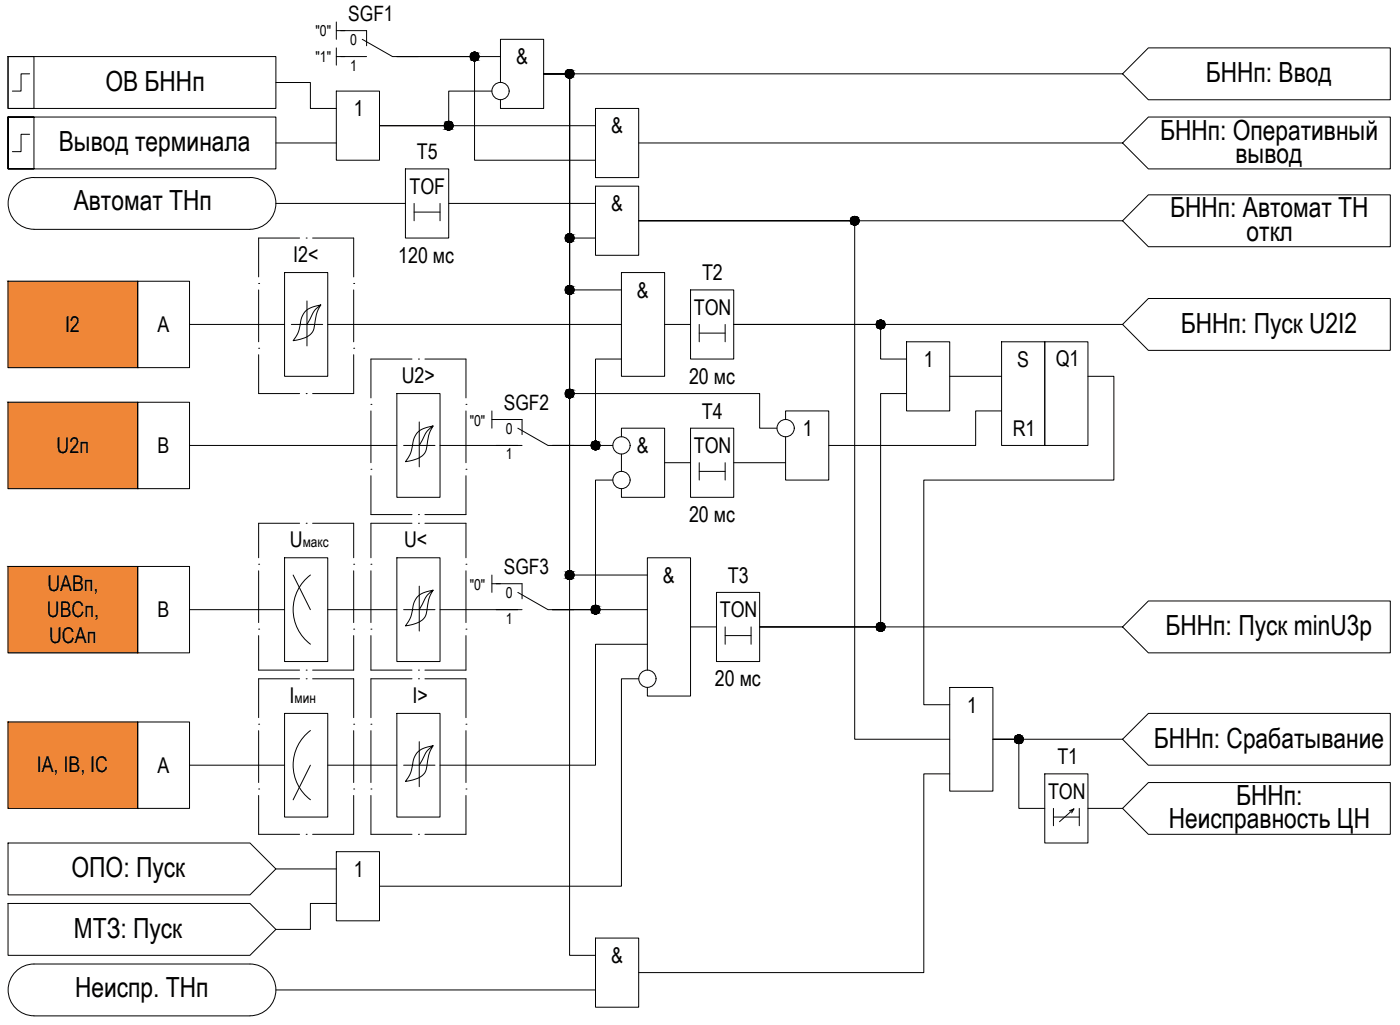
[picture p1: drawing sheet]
<svg xmlns="http://www.w3.org/2000/svg" width="587mm" height="430mm" viewBox="0 0 587 430" stroke-linecap="round" stroke-linejoin="round" font-family="sans-serif">
<!-- layer: 0 -->
<g fill="none" stroke="#000" stroke-width=".42">
<path d="M141.1 9.2v7.3M141.1 12.9h3.7M3.4 23.7h10.8v21.8h-10.8zM3.4 23.7h112.4v21.8h-112.4zM12.4 31h-3.6v7.2h-3.6M115.8 34.6h14.4v10.9h10.9M141.1 38.2h18.1v29h-18.1zM141.1 20.1v7.2M141.1 23.7h3.7M206.4 38.2h-18.1v14.5h-29.1h90.7M210 34.6v-18.1h18.1v29h-18.1v-3.7M210 23.7h-43.5h32.6v43.5h50.8"/>
<path d="M471 31l10.9 10.8h101.5v-21.7h-101.5l-10.9 10.9h-242.9h10.9v369.7h10.9M3.4 49.1v21.7h10.8v-21.7h-10.8h112.4v21.7h-112.4zM12.4 56.3h-3.6v7.3h-3.6M115.8 60h25.3M249.9 45.5h18.1v29h-18.1zM268 60h203M481.9 49.1h101.5v21.7h-101.5l-10.9-10.8zM6.6 77.6l2.9-2.1 3.5-1 91.9-.1a10.9 10.9 0 0 1 10.9 10.9 10.9 10.9 0 0 1-10.9 10.9h-90.6a10.9 10.9 0 0 1-10.1-6.7 10.9 10.9 0 0 1 2.4-11.9zM170.1 70.8h18.2v29h-18.2zM249.9 78.1h18.1v29h-18.1zM115.8 85.3h54.3M173.8 85.3v7.3"/>
<path d="M173.8 89h10.8M184.6 85.3v7.3M188.3 85.3h61.6M249.9 99.8h-10.9v-68.8h-10.9h10.9v210.2h32.6M471 92.6h-203h90.6v217.5h39.9M481.9 81.7h101.5v21.8h-101.5l-10.9-10.9zM3.4 118h54.4v36.2h-54.4zM57.8 118h21.7v36.2h-21.7zM119.4 114.3h18.1v43.5h-18.1zM260.8 114.3h18.1v43.5h-18.1zM79.5 136.1h39.9M128.8 136.1h6.6"/>
<path d="M128.8 126.2v18.9M134.6 127.9l-1.5 3-.8 3.3a8.9 8.9 0 0 1-1.6 5.7 11.8 11.8 0 0 1-7.7 3 15 15 0 0 0 3.3-9 7.3 7.3 0 0 1 6.6-5.6l1.7-.4-2.8 2.6-3 5.6h-6.6M137.5 136.1h123.3M260.8 121.6h-21.8v-90.6h-10.9h10.9v134.1h79.8v14.5h7.2M278.9 136.1h10.9M289.8 121.6h18.1v29h-18.1zM293.4 136.1v7.3M293.4 139.7h10.9M304.3 136.1v7.3M471 136.1h-163.1h61.6v14.5h10.9M481.9 125.2h101.5v21.8h-101.5l-10.9-10.9zM260.8 150.6h-10.9v36.2h-18.1h25.3"/>
<path d="M380.4 143.4h18.1v29h-18.1zM398.5 157.8h21.8M420.3 143.4h18.1v43.4h-18.1zM438.4 143.4h18.1v43.4h-18.1zM456.5 157.8h10.9v43.6h-79.8v94.2h10.9M3.4 168.7h54.4v36.3h-54.4zM57.8 168.7h21.7v36.3h-21.7zM166.5 165.1h18.1v43.5h-18.1zM175.9 177v18.8M181.7 178.7l-.5 .9a14.8 14.8 0 0 0-2.1 7.5 6.6 6.6 0 0 1-6 6l-3 .6a15 15 0 0 0 3.4-9 7.4 7.4 0 0 1 6.5-5.6l1.7-.4-2.8 2.6-3 5.5h-6.5M206.4 172.4v7.2M206.4 176h3.6"/>
<path d="M289.8 179.6h18.1v29h-18.1zM329.6 176v-3.6h18.2v29h-18.2v-18.2M380.4 165.1h-10.9v97.9h-50.7M420.3 172.4h-10.9v14.4h-61.6M79.5 186.8h87M175.9 186.8h6.6M184.6 186.8h32.7M260.8 183.2v-3.6h18.1v29h-18.1v-3.6M260.8 190.5v7.2M278.9 194.1h10.9M293.4 194.1v7.3M293.4 197.7h10.9"/>
<path d="M304.3 194.1v7.3M307.9 194.1h21.7M257.1 201.4h-7.2v54.3h-18.1h39.8M3.4 237.6h54.4v36.2h-54.4zM57.8 237.6h21.7v36.2h-21.7zM119.4 234h18.1v43.5h-18.1zM166.5 234h18.1v43.5h-18.1zM79.5 255.7h39.9M123 241.2l7.2 14.5M130.3 241.2a18.1 18.1 0 0 0 0 29M137.5 255.7h29M175.9 245.9v18.8"/>
<path d="M175.9 255.7h6.6M181.7 247.5l-1.1 2a22.6 22.6 0 0 0-1.8 8 8.1 8.1 0 0 1-7.2 4.8l-1.5 .2a15 15 0 0 0 3.4-8.9 7.4 7.4 0 0 1 6.5-5.7l1.7-.4-2.8 2.6-3 5.6h-6.5M184.6 255.7h32.7M206.4 241.2v7.3M206.4 244.8h3.6M300.6 248.5h18.2v29h-18.2zM271.6 270.2h-21.7v50.8h-65.3M289.8 263h10.8M304.3 263v7.2M304.3 266.6h10.9M315.2 263v7.2M318.8 263h152.2l10.9 10.8h101.5v-21.7h-101.5l-10.9 10.9"/>
<path d="M318.8 263h50.7M119.4 299.2h18.1v43.5h-18.1zM166.5 299.2h18.1v43.5h-18.1zM268 284.7h-7.2v87h-101.6M271.6 281.1v-47.1h18.2v58h-18.2v-3.6M398.5 288.4h18.1v43.4h-18.1zM3.4 302.8h54.4v36.3h-54.4zM57.8 302.8h21.7v36.3h-21.7zM130.3 306.4a18.1 18.1 0 0 0 0 29M175.9 311.1v18.9M181.7 312.8l-.5 1a20.3 20.3 0 0 0-2.4 9 6.7 6.7 0 0 1-5.7 4.4l-3 .6a15 15 0 0 0 3.4-9 7.4 7.4 0 0 1 6.5-5.6l1.7-.4-2.8 2.6-3 5.6h-6.5M471 310.1l10.9-10.9h101.5v21.8h-101.5z"/>
<path d="M471 310.1h-54.4h10.9v29h10.9M79.5 321h39.9M130.2 321l-7.2 14.5M137.5 321h29M175.9 321h6.6M398.5 324.6h-10.9v83.3h-119.6M438.4 324.6h18.1v29h-18.1zM442 339.1v7.3M450.6 339.3l-1 1.7M452.9 339.1v7.3M456.5 339.1h14.5M471 339.1l10.9-10.9h101.5v21.8h-101.5z"/>
<path d="M3.4 353.6h101.5l10.9 10.9-10.9 10.9h-101.5zM141.1 357.2h18.1v29h-18.1zM442 342.7h10.9M448.7 340.1l1.9-.8-6 5.4M3.4 378.9h101.5l10.9 10.9-10.9 10.9h-101.5zM115.8 364.5h25.3M141.1 378.9h-10.9v10.9h-14.4M249.9 393.5h18.1v29h-18.1zM6.6 407.5l1.8-1.5 2.2-1 3.6-.7h90.7a10.9 10.9 0 0 1 10.9 10.9 10.9 10.9 0 0 1-10.9 10.9h-90.6a10.9 10.9 0 0 1-10.1-6.7 10.9 10.9 0 0 1 2.4-11.9zM115.8 415.2h134.1"/>
<circle cx="199.1" cy="23.7" r="1.8"/>
<circle cx="210" cy="38.2" r="3.6"/>
<circle cx="239" cy="30.9" r="1.8"/>
<circle cx="188.3" cy="52.7" r="1.8"/>
<circle cx="239" cy="99.8" r="1.8"/>
<circle cx="358.7" cy="92.6" r="1.8"/>
<circle cx="239" cy="121.6" r="1.8"/>
<circle cx="369.5" cy="136.1" r="1.8"/>
<circle cx="239" cy="165.1" r="1.8"/>
<circle cx="329.7" cy="179.6" r="3.6"/>
<circle cx="249.9" cy="186.8" r="1.8"/>
<circle cx="260.8" cy="186.8" r="3.6"/>
<circle cx="260.8" cy="201.3" r="3.6"/>
<circle cx="239" cy="241.2" r="1.8"/>
<circle cx="249.9" cy="255.7" r="1.8"/>
<circle cx="369.5" cy="262.9" r="1.8"/>
<circle cx="271.7" cy="284.7" r="3.6"/>
<circle cx="427.5" cy="310.1" r="1.8"/>
</g>
<g fill="none" stroke="#000" stroke-width=".42">
<path d="M142.9 12.9h10.9v6.3M152 16.5l12.7 7.2h10.9M142.9 23.7h10.9M125.7 99.8h-17.2v16.3M128.5 99.8h.1M131.2 99.8h17.2v16.3M108.5 118.9h.1M148.4 118.9h.1M108.5 121.6v21.8M148.4 121.6v21.8M108.5 146.1h.1M108.5 148.8v16.3h17.2"/>
<path d="M148.4 146.1h.1M148.4 148.8v16.3h-17.2M172.9 150.6h-17.3v16.3M175.6 150.6h.1M178.3 150.6h17.2v16.3M128.5 165.1h.1M155.6 169.6h.1M155.6 172.4v21.7M195.5 169.6h.1M195.5 172.4v21.7M208.2 176h10.9v6.3M217.3 179.6l12.6 7.2h10.9"/>
<path d="M155.6 196.8h.1M155.6 199.5v16.3h17.3M195.5 196.8h.1M195.5 199.5v16.3h-17.2M208.2 186.8h10.9M125.7 219.5h-17.2v14.5M128.5 219.5h.1M131.2 219.5h17.2v14.5M172.9 219.5h-17.3v14.5M175.6 215.8h.1M175.6 219.5h.1M178.3 219.5h17.2v14.5"/>
<path d="M108.5 236.7h.1M108.5 239.4v21.7M148.4 236.7h.1M148.4 239.4v21.7M155.6 236.7h.1M155.6 239.4v21.7M195.5 236.7h.1M195.5 239.4v21.7M208.2 244.8h10.9v6.4M208.2 255.7h10.9M217.3 248.5l12.6 7.2h10.9M108.5 263.9h.1"/>
<path d="M108.5 266.6v14.5h17.2M148.4 263.9h.1M148.4 266.6v14.5h-17.2M155.6 263.9h.1M155.6 266.6v14.5h17.3M195.5 263.9h.1M195.5 266.6v14.5h-17.2M125.7 284.7h-17.2v16.3M128.5 281.1h.1M128.5 284.7h.1M131.2 284.7h17.2v16.3M172.9 284.7h-17.3v16.3"/>
<path d="M175.6 281.1h.1M175.6 284.7h.1M178.3 284.7h17.2v16.3M108.5 303.8h.1M108.5 306.5v21.7M148.4 303.8h.1M148.4 306.5v21.7M155.6 303.8h.1M155.6 306.5v21.7M195.5 303.8h.1M195.5 306.5v21.7M108.5 330.9h.1"/>
<path d="M108.5 333.7v16.3h17.2M148.4 330.9h.1M148.4 333.7v16.3h-17.2M155.6 330.9h.1M155.6 333.7v16.3h17.3M195.5 330.9h.1M195.5 333.7v16.3h-17.2M128.5 350h.1M175.6 350h.1"/>
</g>
<!-- layer: 0 -->
<g fill="#000" stroke="#000" stroke-width=".42">
<path d="M198.7 25.5h.8zM198.9 21.9h.4zM238.6 32.7h.8zM238.7 29.2h.5zM187.9 54.5h.8zM188 50.9h.5zM238.7 98.1h.5zM358.2 94.3h.9zM358.4 90.8h.4zM238.6 101.6h.8zM238.7 119.8h.5zM238.6 123.3h.8z"/>
<path d="M369.1 137.9h.8zM369.3 134.3h.4zM238.6 166.9h.8zM238.7 163.3h.5zM249.5 188.6h.8zM249.6 185.1h.5zM238.7 239.4h.5zM238.6 243h.8zM249.5 257.5h.8zM249.6 253.9h.5zM369.1 264.7h.8zM369.3 261.2h.4z"/>
<path d="M427.1 311.9h.8zM427.3 308.3h.4z"/>
<path d="M198.7 25.5h.6zM198.9 25.5h.4z"/>
<path d="M198.9 21.9l.6 .1zM198.7 22h.8z"/>
<path d="M198.7 22h1zM198.5 22h1.2z"/>
<path d="M198.5 22l1.4 .1zM198.4 22.1h1.5z"/>
<path d="M198.5 25.4h1.2zM198.5 25.4l1 .1z"/>
<path d="M198.4 22.1l1.6 .1zM198.2 22.2h1.8z"/>
<path d="M198.4 25.4h1.5zM198.4 25.4h1.3z"/>
<path d="M198.2 22.2h2zM198.1 22.2h2.1z"/>
<path d="M198.2 25.3h1.8zM198.2 25.3l1.7 .1z"/>
<path d="M198.1 22.2l2.2 .1zM197.9 22.3h2.4z"/>
<path d="M198.1 25.2h2.1zM198.1 25.2l1.9 .1z"/>
<path d="M197.9 22.3l2.5 .2zM197.9 22.3l2.5 .2z"/>
<path d="M197.9 25.1h2.4zM197.9 25.1l2.3 .1z"/>
<path d="M197.8 22.5l2.8 .1zM197.8 22.5l2.8 .1z"/>
<path d="M197.8 25h2.6zM197.8 25l2.5 .1z"/>
<path d="M197.7 22.6l2.9 .2zM197.7 22.6l2.9 .2z"/>
<path d="M197.7 24.8h2.9zM197.7 24.8l2.7 .2z"/>
<path d="M197.6 22.8l3.1 .1zM197.6 22.8l3.1 .1z"/>
<path d="M197.6 24.7h3zM197.6 24.7l3 .1z"/>
<path d="M197.5 22.9l3.3 .2zM197.5 22.9l3.3 .2z"/>
<path d="M197.5 24.5h3.2zM197.5 24.5l3.1 .2z"/>
<path d="M197.5 23.1l3.4 .1zM197.5 23.1l3.4 .1z"/>
<path d="M197.5 24.4h3.3zM197.5 24.4l3.2 .1z"/>
<path d="M197.4 23.2l3.5 .2zM197.4 23.2l3.5 .2z"/>
<path d="M197.4 24.2h3.5zM197.4 24.2l3.4 .2z"/>
<path d="M197.4 23.4l3.5 .2zM197.4 23.4l3.5 .2z"/>
<path d="M197.4 24.1h3.5zM197.4 24.1l3.5 .1z"/>
<path d="M197.3 23.6l3.6 .1zM197.3 23.6l3.6 .1z"/>
<path d="M197.3 23.7l3.6 .2zM197.3 23.7l3.6 .2z"/>
<path d="M197.3 23.9h3.6zM197.3 23.9l3.6 .2z"/>
<path d="M238.6 32.7h.6zM238.7 32.7h.5z"/>
<path d="M238.7 29.2h.7zM238.6 29.2h.8z"/>
<path d="M238.6 29.2l1 .1zM238.4 29.3h1.2z"/>
<path d="M238.4 29.3h1.4zM238.3 29.3h1.5z"/>
<path d="M238.4 32.7h1.2zM238.4 32.7h1z"/>
<path d="M238.3 29.3l1.6 .1zM238.1 29.4h1.8z"/>
<path d="M238.3 32.6h1.5zM238.3 32.6l1.3 .1z"/>
<path d="M238.1 29.4l2 .1zM238 29.5h2.1z"/>
<path d="M238.1 32.5h1.8zM238.1 32.5l1.7 .1z"/>
<path d="M238 29.5l2.2 .1zM237.8 29.6h2.4z"/>
<path d="M238 32.5h2.1zM238 32.5h1.9z"/>
<path d="M237.8 29.6l2.5 .1zM237.8 29.6l2.5 .1z"/>
<path d="M237.8 32.3h2.4zM237.8 32.3l2.3 .2z"/>
<path d="M237.7 29.7l2.7 .2zM237.6 29.9h2.8z"/>
<path d="M237.7 32.2h2.6zM237.7 32.2l2.5 .1z"/>
<path d="M237.6 29.9l2.9 .1zM237.6 29.9l2.9 .1z"/>
<path d="M237.6 32.1h2.8zM237.6 32.1l2.7 .1z"/>
<path d="M237.5 30l3.1 .1zM237.5 30l3.1 .1z"/>
<path d="M237.5 31.9h3zM237.5 31.9l2.9 .2z"/>
<path d="M237.4 30.1l3.3 .2zM237.4 30.1l3.3 .2z"/>
<path d="M237.4 31.8h3.2zM237.4 31.8l3.1 .1z"/>
<path d="M237.3 30.3l3.4 .2zM237.3 30.3l3.4 .2z"/>
<path d="M237.3 31.6h3.4zM237.3 31.6l3.3 .2z"/>
<path d="M237.3 30.5l3.5 .1zM237.3 30.5l3.5 .1z"/>
<path d="M237.3 31.5h3.4zM237.3 31.5l3.4 .1z"/>
<path d="M237.2 30.6l3.6 .2zM237.2 30.6l3.6 .2z"/>
<path d="M237.2 31.3h3.6zM237.2 31.3l3.5 .2z"/>
<path d="M237.2 30.8l3.6 .2zM237.2 30.8l3.6 .2z"/>
<path d="M237.2 31l3.6 .1zM237.2 31l3.6 .1z"/>
<path d="M237.2 31.1h3.6zM237.2 31.1l3.6 .2z"/>
<path d="M187.9 54.5h.6zM188 54.5h.5z"/>
<path d="M188 50.9l.7 .1zM187.9 51h.8z"/>
<path d="M187.9 51h.9zM187.7 51h1.1z"/>
<path d="M187.7 51l1.3 .1zM187.5 51.1h1.5z"/>
<path d="M187.7 54.4h1.1zM187.7 54.4l1 .1z"/>
<path d="M187.5 51.1l1.7 .1zM187.4 51.2h1.8z"/>
<path d="M187.5 54.4h1.5zM187.5 54.4h1.3z"/>
<path d="M187.4 51.2h1.9zM187.2 51.2h2.1z"/>
<path d="M187.4 54.3h1.8zM187.4 54.3l1.6 .1z"/>
<path d="M187.2 51.2l2.2 .1zM187.1 51.3h2.3z"/>
<path d="M187.2 54.2h2.1zM187.2 54.2l2 .1z"/>
<path d="M187.1 51.3l2.5 .2zM187.1 51.3l2.5 .2z"/>
<path d="M187.1 54.1h2.3zM187.1 54.1l2.2 .1z"/>
<path d="M187 51.5l2.7 .1zM187 51.5l2.7 .1z"/>
<path d="M187 54h2.6zM187 54l2.4 .1z"/>
<path d="M186.8 51.6l3 .2zM186.8 51.6l3 .2z"/>
<path d="M186.8 53.8h2.9zM186.8 53.8l2.8 .2z"/>
<path d="M186.8 51.8l3 .1zM186.8 51.8l3 .1z"/>
<path d="M186.8 53.7h3zM186.8 53.7l2.9 .1z"/>
<path d="M186.6 51.9l3.3 .2zM186.6 51.9l3.3 .2z"/>
<path d="M186.6 53.5h3.2zM186.6 53.5l3.2 .2z"/>
<path d="M186.6 52.1l3.4 .1zM186.6 52.1l3.4 .1z"/>
<path d="M186.6 53.4h3.3zM186.6 53.4l3.2 .1z"/>
<path d="M186.5 52.2l3.6 .2zM186.5 52.2l3.6 .2z"/>
<path d="M186.5 53.2h3.5zM186.5 53.2l3.4 .2z"/>
<path d="M186.5 52.4l3.6 .2zM186.5 52.4l3.6 .2z"/>
<path d="M186.5 52.6l3.6 .1zM186.5 52.6l3.6 .1z"/>
<path d="M186.5 52.7l3.6 .2zM186.5 52.7l3.6 .2z"/>
<path d="M186.5 52.9l3.6 .2zM186.5 52.9l3.6 .2z"/>
<path d="M186.5 53.1h3.6zM186.5 53.1l3.5 .1z"/>
<path d="M238.7 98.1h.7zM238.6 98.1h.8z"/>
<path d="M238.6 98.1l1 .1zM238.4 98.2h1.2z"/>
<path d="M238.4 98.2h1.4zM238.3 98.2h1.5z"/>
<path d="M238.3 98.2l1.6 .1zM238.1 98.3h1.8z"/>
<path d="M238.1 98.3l2 .1zM238 98.4h2.1z"/>
<path d="M238 98.4l2.2 .1zM237.8 98.5h2.4z"/>
<path d="M237.8 98.5l2.5 .1zM237.8 98.5l2.5 .1z"/>
<path d="M237.7 98.6l2.7 .1zM237.7 98.6l2.7 .1h-2.8z"/>
<path d="M237.6 98.7l2.9 .2zM237.6 98.7l2.9 .2z"/>
<path d="M237.5 98.9l3.1 .1zM237.5 98.9l3.1 .1z"/>
<path d="M237.4 99l3.3 .2zM237.4 99l3.3 .2z"/>
<path d="M237.3 99.2l3.4 .1zM237.3 99.2l3.4 .1z"/>
<path d="M237.3 99.3l3.5 .2zM237.3 99.3l3.5 .2z"/>
<path d="M237.2 99.5l3.6 .2zM237.2 99.5l3.6 .2z"/>
<path d="M237.2 99.7l3.6 .1zM237.2 99.7l3.6 .1z"/>
<path d="M237.2 99.8l3.6 .2zM237.2 99.8l3.6 .2z"/>
<path d="M358.2 94.3l.6 .1zM358.4 94.4h.4z"/>
<path d="M358.4 90.8h.7zM358.2 90.8h.9z"/>
<path d="M358.2 90.8l1 .1zM358 90.9h1.2z"/>
<path d="M358 90.9l1.4 .1zM357.9 91h1.5z"/>
<path d="M358 94.3h1.2zM358 94.3h1.1z"/>
<path d="M357.9 91h1.6zM357.7 91h1.8z"/>
<path d="M357.9 94.3h1.5zM357.9 94.3h1.3z"/>
<path d="M357.7 91l2 .1zM357.6 91.1h2.1z"/>
<path d="M357.7 94.2h1.8zM357.7 94.2l1.7 .1z"/>
<path d="M357.6 91.1l2.2 .1zM357.4 91.2h2.4z"/>
<path d="M357.6 94.1h2.1zM357.6 94.1l1.9 .1z"/>
<path d="M357.4 91.2l2.5 .1zM357.3 91.3h2.6z"/>
<path d="M357.4 94h2.4zM357.4 94l2.3 .1z"/>
<path d="M357.3 91.3l2.7 .2zM357.3 91.3l2.7 .2z"/>
<path d="M357.3 93.8h2.6zM357.3 93.8l2.5 .2z"/>
<path d="M357.2 91.5l3 .1zM357.2 91.5l3 .1z"/>
<path d="M357.2 93.7h2.8zM357.2 93.7l2.7 .1z"/>
<path d="M357.1 91.6l3.1 .2zM357.1 91.6l3.1 .2z"/>
<path d="M357.1 93.6h3.1zM357.1 93.6l2.9 .1z"/>
<path d="M357 91.8l3.3 .1zM357 91.8l3.3 .1z"/>
<path d="M357 93.4h3.2zM357 93.4l3.2 .2z"/>
<path d="M357 91.9l3.4 .2zM357 91.9l3.4 .2z"/>
<path d="M357 93.3h3.3zM357 93.3l3.2 .1z"/>
<path d="M356.9 92.1l3.5 .2zM356.9 92.1l3.5 .2z"/>
<path d="M356.9 93.1h3.5zM356.9 93.1l3.4 .2z"/>
<path d="M356.9 92.3l3.6 .1zM356.9 92.3l3.6 .1z"/>
<path d="M356.9 92.9h3.5zM356.9 92.9l3.5 .2z"/>
<path d="M356.8 92.4l3.7 .2zM356.8 92.4l3.7 .2z"/>
<path d="M356.8 92.6l3.7 .2zM356.8 92.6l3.7 .2z"/>
<path d="M356.8 92.8h3.7zM356.8 92.8l3.6 .1z"/>
<path d="M238.6 101.6h.6zM238.7 101.6h.5z"/>
<path d="M238.7 119.8h.7zM238.6 119.8h.8z"/>
<path d="M238.6 119.8l1 .1zM238.4 119.9h1.2z"/>
<path d="M238.4 101.5h1.2zM238.4 101.5l1 .1z"/>
<path d="M238.4 119.9l1.4 .1zM238.3 120h1.5z"/>
<path d="M238.3 101.5h1.5zM238.3 101.5h1.3z"/>
<path d="M238.3 120h1.6zM238.1 120h1.8z"/>
<path d="M238.1 101.4h1.8zM238.1 101.4l1.7 .1z"/>
<path d="M238 101.3h2.1zM238 101.3l1.9 .1z"/>
<path d="M237.8 101.2h2.4zM237.8 101.2l2.3 .1z"/>
<path d="M237.7 101.1h2.6zM237.7 101.1l2.5 .1z"/>
<path d="M237.6 100.9h2.8zM237.6 100.9l2.7 .2z"/>
<path d="M237.5 100.8h3zM237.5 100.8l2.9 .1z"/>
<path d="M237.4 100.7h3.2zM237.4 100.7l3.1 .1z"/>
<path d="M237.3 100.5h3.4zM237.3 100.5l3.3 .2z"/>
<path d="M237.3 100.4h3.4zM237.3 100.4l3.4 .1z"/>
<path d="M237.2 100.2h3.6zM237.2 100.2l3.5 .2z"/>
<path d="M237.2 100h3.6zM237.2 100l3.6 .2z"/>
<path d="M238.6 123.3l.6 .1zM238.7 123.4h.5z"/>
<path d="M238.4 123.3h1.2zM238.4 123.3h1z"/>
<path d="M238.3 123.3h1.5zM238.3 123.3h1.3z"/>
<path d="M238.1 120l2 .1zM238 120.1h2.1z"/>
<path d="M238.1 123.2h1.8zM238.1 123.2l1.7 .1z"/>
<path d="M238 120.1l2.2 .1zM237.8 120.2h2.4z"/>
<path d="M238 123.1h2.1zM238 123.1l1.9 .1z"/>
<path d="M237.8 120.2l2.5 .1zM237.8 120.2l2.5 .1z"/>
<path d="M237.8 123h2.4zM237.8 123l2.3 .1z"/>
<path d="M237.7 120.3l2.7 .2zM237.6 120.5h2.8z"/>
<path d="M237.7 122.8h2.6zM237.7 122.8l2.5 .2z"/>
<path d="M237.6 120.5l2.9 .1zM237.6 120.5l2.9 .1z"/>
<path d="M237.6 122.7h2.8zM237.6 122.7l2.7 .1z"/>
<path d="M237.5 120.6l3.1 .2zM237.5 120.6l3.1 .2z"/>
<path d="M237.5 122.6h3zM237.5 122.6l2.9 .1z"/>
<path d="M237.4 120.8l3.3 .1zM237.4 120.8l3.3 .1z"/>
<path d="M237.4 122.4h3.2zM237.4 122.4l3.1 .2z"/>
<path d="M237.3 120.9l3.4 .2zM237.3 120.9l3.4 .2z"/>
<path d="M237.3 122.3h3.4zM237.3 122.3l3.3 .1z"/>
<path d="M237.3 121.1l3.5 .2zM237.3 121.1l3.5 .2z"/>
<path d="M237.3 122.1h3.4zM237.3 122.1l3.4 .2z"/>
<path d="M237.2 121.3l3.6 .1zM237.2 121.3l3.6 .1z"/>
<path d="M237.2 121.9h3.6zM237.2 121.9l3.5 .2z"/>
<path d="M237.2 121.4l3.6 .2zM237.2 121.4l3.6 .2z"/>
<path d="M237.2 121.6l3.6 .2zM237.2 121.6l3.6 .2z"/>
<path d="M237.2 121.8h3.6zM237.2 121.8l3.6 .1z"/>
<path d="M369.1 137.9h.6zM369.3 137.9h.4z"/>
<path d="M369.3 134.3h.6zM369.1 134.3h.8z"/>
<path d="M369.1 134.3l1 .1zM368.9 134.4h1.2z"/>
<path d="M368.9 134.4h1.4zM368.8 134.4h1.5z"/>
<path d="M368.9 137.8h1.2zM368.9 137.8l1 .1z"/>
<path d="M368.8 134.4l1.6 .1zM368.6 134.5h1.8z"/>
<path d="M368.8 137.7h1.5zM368.8 137.7l1.3 .1z"/>
<path d="M368.6 134.5l2 .1zM368.5 134.6h2.1z"/>
<path d="M368.6 137.6h1.8zM368.6 137.6l1.7 .1z"/>
<path d="M368.5 134.6l2.2 .1zM368.5 134.6l2.2 .1z"/>
<path d="M368.5 137.6h2.1zM368.5 137.6h1.9z"/>
<path d="M368.3 134.7l2.5 .2zM368.3 134.7l2.5 .2z"/>
<path d="M368.3 137.5h2.4zM368.3 137.5l2.3 .1z"/>
<path d="M368.2 134.9l2.7 .1zM368.2 134.9l2.7 .1z"/>
<path d="M368.2 137.4h2.6zM368.2 137.4l2.5 .1z"/>
<path d="M368.1 135l2.9 .1zM368.1 135l2.9 .1z"/>
<path d="M368.1 137.2h2.8zM368.1 137.2l2.7 .2z"/>
<path d="M368 135.1l3.1 .2zM368 135.1l3.1 .2z"/>
<path d="M368 137.1h3zM368 137.1l2.9 .1z"/>
<path d="M367.9 135.3l3.3 .1zM367.9 135.3l3.3 .1z"/>
<path d="M367.9 136.9h3.2zM367.9 136.9l3.1 .2z"/>
<path d="M367.8 135.4l3.4 .2zM367.8 135.4l3.4 .2z"/>
<path d="M367.8 136.8h3.4zM367.8 136.8l3.3 .1z"/>
<path d="M367.8 135.6l3.5 .1zM367.8 135.6l3.5 .1z"/>
<path d="M367.8 136.6h3.4zM367.8 136.6l3.4 .2z"/>
<path d="M367.7 135.7l3.6 .2zM367.7 135.7l3.6 .2z"/>
<path d="M367.7 135.9l3.6 .2zM367.7 135.9l3.6 .2z"/>
<path d="M367.7 136.3l3.6 .1zM367.7 136.3l3.6 .1z"/>
<path d="M367.7 136.4h3.6zM367.7 136.4l3.5 .2z"/>
<path d="M367.7 136.1h3.6zM367.7 136.1l3.6 .2z"/>
<path d="M238.6 166.9h.6zM238.7 166.9h.5z"/>
<path d="M238.7 163.3h.7zM238.6 163.3h.8z"/>
<path d="M238.6 163.3l1 .1zM238.4 163.4h1.2z"/>
<path d="M238.4 163.4h1.4zM238.3 163.4h1.5z"/>
<path d="M238.4 166.8h1.2zM238.4 166.8l1 .1z"/>
<path d="M238.3 163.4l1.6 .1zM238.1 163.5h1.8z"/>
<path d="M238.3 166.7h1.5zM238.3 166.7l1.3 .1z"/>
<path d="M238.1 163.5l2 .1zM238 163.6h2.1z"/>
<path d="M238.1 166.6h1.8zM238.1 166.6l1.7 .1z"/>
<path d="M238 163.6l2.2 .1zM237.8 163.7h2.4z"/>
<path d="M238 166.6h2.1zM238 166.6h1.9z"/>
<path d="M237.8 163.7l2.5 .2zM237.8 163.7l2.5 .2z"/>
<path d="M237.8 166.5h2.4zM237.8 166.5l2.3 .1z"/>
<path d="M237.7 163.9l2.7 .1zM237.7 163.9l2.7 .1z"/>
<path d="M237.7 166.4h2.6zM237.7 166.4l2.5 .1z"/>
<path d="M237.6 164l2.9 .1zM237.6 164l2.9 .1z"/>
<path d="M237.6 166.2h2.8zM237.6 166.2l2.7 .2z"/>
<path d="M237.5 164.1l3.1 .2zM237.5 164.1l3.1 .2h-3.2z"/>
<path d="M237.5 166.1h3zM237.5 166.1l2.9 .1z"/>
<path d="M237.4 164.3l3.3 .1zM237.4 164.3l3.3 .1z"/>
<path d="M237.4 165.9h3.2zM237.4 165.9l3.1 .2z"/>
<path d="M237.3 164.4l3.4 .2zM237.3 164.4l3.4 .2z"/>
<path d="M237.3 165.8h3.4zM237.3 165.8l3.3 .1z"/>
<path d="M237.3 164.6l3.5 .1zM237.3 164.6l3.5 .1z"/>
<path d="M237.3 165.6h3.4zM237.3 165.6l3.4 .2z"/>
<path d="M237.2 164.7l3.6 .2zM237.2 164.7l3.6 .2z"/>
<path d="M237.2 165.4h3.6zM237.2 165.4l3.5 .2z"/>
<path d="M237.2 164.9l3.6 .2zM237.2 164.9l3.6 .2z"/>
<path d="M237.2 165.1l3.6 .2zM237.2 165.1l3.6 .2z"/>
<path d="M237.2 165.3h3.6zM237.2 165.3l3.6 .1z"/>
<path d="M249.5 188.6h.6zM249.6 188.6h.5z"/>
<path d="M249.6 185.1h.7zM249.5 185.1h.8z"/>
<path d="M249.5 185.1h1zM249.3 185.1h1.2z"/>
<path d="M249.3 185.1l1.3 .1zM249.2 185.2h1.4z"/>
<path d="M249.3 188.6h1.2zM249.3 188.6h1z"/>
<path d="M249.2 185.2l1.6 .1zM249 185.3h1.8z"/>
<path d="M249.2 188.5h1.4zM249.2 188.5l1.3 .1z"/>
<path d="M249 185.3l1.9 .1zM248.9 185.4h2z"/>
<path d="M249 188.4h1.8zM249 188.4l1.6 .1z"/>
<path d="M248.9 185.4l2.2 .1zM248.7 185.5h2.4z"/>
<path d="M248.9 188.3h2zM248.9 188.3l1.9 .1z"/>
<path d="M248.7 185.5l2.5 .1zM248.7 185.5l2.5 .1z"/>
<path d="M248.7 188.2h2.4zM248.7 188.2l2.2 .1z"/>
<path d="M248.6 185.6l2.7 .1zM248.6 185.6l2.7 .1z"/>
<path d="M248.6 188.1h2.6zM248.6 188.1l2.5 .1z"/>
<path d="M248.5 185.7l2.9 .2zM248.5 185.7l2.9 .2z"/>
<path d="M248.5 188h2.8zM248.5 188l2.7 .1z"/>
<path d="M248.4 185.9l3.1 .1zM248.4 185.9l3.1 .1z"/>
<path d="M248.4 187.8h3zM248.4 187.8l2.9 .2z"/>
<path d="M248.3 186l3.3 .2zM248.3 186l3.3 .2z"/>
<path d="M248.3 187.7h3.2zM248.3 187.7l3.1 .1z"/>
<path d="M248.2 186.2l3.4 .1zM248.2 186.2l3.4 .1z"/>
<path d="M248.2 187.5h3.4zM248.2 187.5l3.3 .2z"/>
<path d="M248.1 186.3l3.6 .2zM248.1 186.3l3.6 .2z"/>
<path d="M248.1 187.3h3.5zM248.1 187.3l3.5 .2z"/>
<path d="M248.1 186.5l3.6 .2zM248.1 186.5l3.6 .2z"/>
<path d="M248.1 187.2h3.6zM248.1 187.2l3.5 .1z"/>
<path d="M248.1 186.7l3.6 .1zM248.1 186.7l3.6 .1z"/>
<path d="M248.1 186.8l3.6 .2zM248.1 186.8l3.6 .2z"/>
<path d="M248.1 187h3.6zM248.1 187l3.6 .2z"/>
<path d="M238.7 239.4l.7 .1zM238.6 239.5h.8z"/>
<path d="M238.6 239.5h1zM238.4 239.5h1.2z"/>
<path d="M238.4 239.5l1.4 .1zM238.3 239.6h1.5z"/>
<path d="M238.3 239.6h1.6zM238.1 239.6h1.8z"/>
<path d="M238.1 239.6l2 .2zM238 239.8h2.1z"/>
<path d="M238 239.8h2.2zM237.8 239.8h2.4z"/>
<path d="M237.8 239.8l2.5 .2zM237.8 239.8l2.5 .2z"/>
<path d="M237.7 240l2.7 .1zM237.6 240.1h2.8z"/>
<path d="M238.6 243h.6zM238.7 243h.5z"/>
<path d="M238.4 242.9h1.2zM238.4 242.9l1 .1z"/>
<path d="M238.3 242.8h1.5zM238.3 242.8l1.3 .1z"/>
<path d="M238.1 242.8h1.8zM238.1 242.8h1.7z"/>
<path d="M238 242.7h2.1zM238 242.7l1.9 .1z"/>
<path d="M237.8 242.6h2.4zM237.8 242.6l2.3 .1z"/>
<path d="M237.7 242.5h2.6zM237.7 242.5l2.5 .1z"/>
<path d="M237.6 240.1l2.9 .1zM237.6 240.1l2.9 .1z"/>
<path d="M237.6 242.3h2.8zM237.6 242.3l2.7 .2z"/>
<path d="M237.5 240.2l3.1 .2zM237.5 240.2l3.1 .2h-3.2z"/>
<path d="M237.5 242.2h3zM237.5 242.2l2.9 .1z"/>
<path d="M237.4 240.4l3.3 .2zM237.4 240.4l3.3 .2z"/>
<path d="M237.4 242h3.2zM237.4 242l3.1 .2z"/>
<path d="M237.3 240.6l3.4 .1zM237.3 240.6l3.4 .1z"/>
<path d="M237.3 241.9h3.4zM237.3 241.9l3.3 .1z"/>
<path d="M237.3 240.7l3.5 .2zM237.3 240.7l3.5 .2z"/>
<path d="M237.3 241.7h3.4zM237.3 241.7l3.4 .2z"/>
<path d="M237.2 240.9l3.6 .1zM237.2 240.9l3.6 .1z"/>
<path d="M237.2 241.6h3.6zM237.2 241.6l3.5 .1z"/>
<path d="M237.2 241l3.6 .2zM237.2 241l3.6 .2z"/>
<path d="M237.2 241.2l3.6 .2v-.2zM237.2 241.2l3.6 .2h-3.6z"/>
<path d="M237.2 241.4h3.6zM237.2 241.4l3.6 .2z"/>
<path d="M249.5 257.5h.6zM249.6 257.5h.5z"/>
<path d="M249.6 253.9h.7zM249.5 253.9h.8z"/>
<path d="M249.5 253.9l1 .1zM249.3 254h1.2z"/>
<path d="M249.3 254l1.3 .1zM249.2 254.1h1.4z"/>
<path d="M249.3 257.4h1.2zM249.3 257.4l1 .1z"/>
<path d="M249.2 254.1l1.6 .1zM249 254.2h1.8z"/>
<path d="M249.2 257.4h1.4zM249.2 257.4h1.3z"/>
<path d="M249 254.2h1.9zM248.9 254.2h2z"/>
<path d="M249 257.3h1.8zM249 257.3l1.6 .1z"/>
<path d="M248.9 254.2l2.2 .2zM248.7 254.4h2.4z"/>
<path d="M248.9 257.2h2zM248.9 257.2l1.9 .1z"/>
<path d="M248.7 254.4h2.5zM248.6 254.4h2.6z"/>
<path d="M248.7 257.1h2.4zM248.7 257.1l2.2 .1z"/>
<path d="M248.6 254.4l2.7 .2zM248.6 254.4l2.7 .2z"/>
<path d="M248.6 257h2.6zM248.6 257l2.5 .1z"/>
<path d="M248.5 254.6l2.9 .1zM248.5 254.6l2.9 .1z"/>
<path d="M248.5 256.8h2.8zM248.5 256.8l2.7 .2z"/>
<path d="M248.4 254.7l3.1 .2zM248.4 254.7l3.1 .2z"/>
<path d="M248.4 256.7h3zM248.4 256.7l2.9 .1z"/>
<path d="M248.3 254.9l3.3 .1zM248.3 254.9l3.3 .1z"/>
<path d="M248.3 256.6h3.2zM248.3 256.6l3.1 .1z"/>
<path d="M248.2 255l3.4 .2zM248.2 255l3.4 .2z"/>
<path d="M248.2 256.4h3.4zM248.2 256.4l3.3 .2z"/>
<path d="M248.1 255.2l3.6 .2zM248.1 255.2l3.6 .2z"/>
<path d="M248.1 256.2h3.5zM248.1 256.2l3.5 .2z"/>
<path d="M248.1 255.4l3.6 .1zM248.1 255.4l3.6 .1z"/>
<path d="M248.1 256.1h3.6zM248.1 256.1l3.5 .1z"/>
<path d="M248.1 255.5l3.6 .2zM248.1 255.5l3.6 .2z"/>
<path d="M248.1 255.7l3.6 .2zM248.1 255.7l3.6 .2z"/>
<path d="M248.1 255.9h3.6zM248.1 255.9l3.6 .2z"/>
<path d="M369.1 264.7l.6 .1zM369.3 264.8h.4z"/>
<path d="M369.3 261.2h.6zM369.1 261.2h.8z"/>
<path d="M369.1 261.2l1 .1zM368.9 261.3h1.2z"/>
<path d="M368.9 261.3h1.4zM368.8 261.3h1.5z"/>
<path d="M368.9 264.7h1.2zM368.9 264.7h1z"/>
<path d="M368.8 261.3l1.6 .1zM368.6 261.4h1.8z"/>
<path d="M368.8 264.6h1.5zM368.8 264.6l1.3 .1z"/>
<path d="M368.6 261.4l2 .1zM368.5 261.5h2.1z"/>
<path d="M368.6 264.5h1.8zM368.6 264.5l1.7 .1z"/>
<path d="M368.5 261.5l2.2 .1zM368.5 261.5l2.2 .1z"/>
<path d="M368.5 264.4h2.1zM368.5 264.4l1.9 .1z"/>
<path d="M368.3 261.6l2.5 .1zM368.2 261.7h2.6z"/>
<path d="M368.3 264.4h2.4zM368.3 264.4h2.3z"/>
<path d="M368.2 261.7l2.7 .2zM368.2 261.7l2.7 .2z"/>
<path d="M368.2 264.2h2.6zM368.2 264.2l2.5 .2z"/>
<path d="M368.1 261.9l2.9 .1zM368.1 261.9l2.9 .1z"/>
<path d="M368.1 264.1h2.8zM368.1 264.1l2.7 .1z"/>
<path d="M368 262l3.1 .2zM368 262l3.1 .2z"/>
<path d="M368 263.9h3zM368 263.9l2.9 .2z"/>
<path d="M367.9 262.2l3.3 .1zM367.9 262.2l3.3 .1z"/>
<path d="M367.9 263.8h3.2zM367.9 263.8l3.1 .1z"/>
<path d="M367.8 262.3l3.4 .1zM367.8 262.3l3.4 .1z"/>
<path d="M367.8 263.6h3.4zM367.8 263.6l3.3 .2z"/>
<path d="M367.8 262.4l3.5 .2zM367.8 262.4l3.5 .2z"/>
<path d="M367.8 263.5h3.4zM367.8 263.5l3.4 .1z"/>
<path d="M367.7 262.6l3.6 .2zM367.7 262.6l3.6 .2z"/>
<path d="M367.7 262.8l3.6 .2zM367.7 262.8l3.6 .2z"/>
<path d="M367.7 263.1l3.6 .2zM367.7 263.1l3.6 .2z"/>
<path d="M367.7 263.3h3.6zM367.7 263.3l3.5 .2z"/>
<path d="M367.7 263h3.6zM367.7 263l3.6 .1z"/>
<path d="M427.1 311.9h.6zM427.3 311.9h.4z"/>
<path d="M427.3 308.3h.6zM427.1 308.3h.8z"/>
<path d="M427.1 308.3l1 .1zM426.9 308.4h1.2z"/>
<path d="M426.9 308.4h1.4zM426.8 308.4h1.5z"/>
<path d="M426.9 311.8h1.2zM426.9 311.8l1 .1z"/>
<path d="M426.8 308.4l1.6 .1zM426.6 308.5h1.8z"/>
<path d="M426.8 311.7h1.5zM426.8 311.7l1.3 .1z"/>
<path d="M426.6 308.5l2 .1zM426.6 308.5l2 .1z"/>
<path d="M426.6 311.6h1.8zM426.6 311.6l1.7 .1z"/>
<path d="M426.5 308.6l2.2 .1zM426.3 308.7h2.4z"/>
<path d="M426.5 311.6h2.1zM426.5 311.6h1.9z"/>
<path d="M426.3 308.7l2.5 .1zM426.3 308.7l2.5 .1z"/>
<path d="M426.3 311.5h2.4zM426.3 311.5l2.3 .1z"/>
<path d="M426.2 308.8l2.7 .2zM426.2 308.8l2.7 .2z"/>
<path d="M426.2 311.3h2.6zM426.2 311.3l2.5 .2z"/>
<path d="M426.1 309l2.9 .1zM426.1 309l2.9 .1z"/>
<path d="M426.1 311.2h2.8zM426.1 311.2l2.7 .1z"/>
<path d="M426 309.1l3.1 .2zM426 309.1l3.1 .2z"/>
<path d="M426 311.1h3zM426 311.1l2.9 .1z"/>
<path d="M425.9 309.3l3.3 .1zM425.9 309.3l3.3 .1z"/>
<path d="M425.9 310.9h3.2zM425.9 310.9l3.1 .2z"/>
<path d="M425.9 309.4l3.3 .2zM425.9 309.4l3.3 .2z"/>
<path d="M425.9 310.8h3.3zM425.9 310.8l3.2 .1z"/>
<path d="M425.8 309.6l3.5 .1zM425.8 309.6l3.5 .1z"/>
<path d="M425.8 310.6h3.4zM425.8 310.6l3.4 .2z"/>
<path d="M425.7 309.7l3.6 .2zM425.7 309.7l3.6 .2z"/>
<path d="M425.7 309.9l3.6 .2zM425.7 309.9l3.6 .2z"/>
<path d="M425.7 310.2l3.6 .3v-.3zM425.7 310.2l3.6 .3z"/>
<path d="M425.7 310.5h3.6zM425.7 310.5l3.5 .1z"/>
<path d="M425.7 310.1h3.6zM425.7 310.1l3.6 .1z"/>
</g>
<g fill="#ef8637" stroke="#ef8637" stroke-width=".42">
<path d="M3.4 118l54.4 36.2v-36.2zM3.4 118l54.4 36.2h-54.4z"/>
<path d="M3.4 168.7l54.4 36.3v-36.3zM3.4 168.7l54.4 36.3h-54.4z"/>
<path d="M3.4 237.6l54.4 36.2v-36.2zM3.4 237.6l54.4 36.2h-54.4z"/>
<path d="M3.4 302.8l54.4 36.3v-36.3zM3.4 302.8l54.4 36.3h-54.4z"/>
</g>
<g font-size="11.6">
<text x="506" y="34.3">БННп: Ввод</text>
<text x="44.2" y="38.2">ОВ БННп</text>
<text x="486.8" y="58.7">БННп: Оперативный</text>
<text x="24.7" y="63.4">Вывод терминала</text>
<text x="518.4" y="68.4">вывод</text>
<text x="30.9" y="88.1">Автомат ТНп</text>
<text x="491" y="91.2">БННп: Автомат ТН</text>
<text x="523.1" y="100.9">откл</text>
<text x="495.5" y="139.6">БННп: Пуск U2I2</text>
<text x="489.1" y="266.5">БННп: Пуск minU3p</text>
<text x="484.1" y="313.7">БННп: Срабатывание</text>
<text x="518.7" y="337.7">БННп:</text>
<text x="490.4" y="347.4">Неисправность ЦН</text>
<text x="30" y="368">ОПО: Пуск</text>
<text x="31" y="393.4">МТЗ: Пуск</text>
<text x="31.5" y="418">Неиспр. ТНп</text>
</g>
<g font-size="9.1">
<text x="216.5" y="26.9">&amp;</text>
<text x="148.4" y="48.7">1</text>
<text x="256.4" y="55.9">&amp;</text>
<text x="174.9" y="66.8">T5</text>
<text x="171.8" y="81.3">TOF</text>
<text x="256.4" y="88.6">&amp;</text>
<text x="123" y="110">I2&lt;</text>
<text x="167.1" y="110.3">120 мс</text>
<text x="294.6" y="117.6">T2</text>
<text x="267.2" y="124.8">&amp;</text>
<text x="291.2" y="132.1">TON</text>
<text x="27.3" y="139.4">I2</text>
<text x="66.1" y="139.3">А</text>
<text x="387.7" y="153.9">1</text>
<text x="426.9" y="153.9">S</text>
<text x="443" y="153.7">Q1</text>
<text x="168.6" y="160.8">U2&gt;</text>
<text x="289.1" y="161.1">20 мс</text>
<text x="294.5" y="175.6">T4</text>
<text x="336.9" y="182.9">1</text>
<text x="425" y="182.9">R1</text>
<text x="23.7" y="190.1">U2п</text>
<text x="66.1" y="190.1">В</text>
<text x="267.2" y="190.1">&amp;</text>
<text x="291.2" y="190.1">TON</text>
<text x="289.1" y="219.1">20 мс</text>
<text x="121.6" y="229.6">U</text>
<text x="169.6" y="229.6">U&lt;</text>
<text x="278.1" y="244.5">&amp;</text>
<text x="305.4" y="244.5">T3</text>
<text x="19.9" y="247.9">UABп,</text>
<text x="19.7" y="258.9">UBCп,</text>
<text x="66.1" y="259">В</text>
<text x="302" y="259">TON</text>
<text x="20.6" y="269.9">UCAп</text>
<text x="300" y="287.9">20 мс</text>
<text x="121.5" y="294.9">I</text>
<text x="173" y="294.9">I&gt;</text>
<text x="405.8" y="298.9">1</text>
<text x="15.4" y="323.6">IA, IB, IC</text>
<text x="443.7" y="320.6">T1</text>
<text x="66.1" y="324.2">А</text>
<text x="439.8" y="335.1">TON</text>
<text x="148.4" y="367.7">1</text>
<text x="256.4" y="404">&amp;</text>
</g>
<g font-size="8.9">
<text x="146.2" y="8.8">SGF1</text>
<text x="211.4" y="171.9">SGF2</text>
<text x="211.4" y="240.8">SGF3</text>
</g>
<g font-size="6.3">
<text x="132.4" y="15.1">&quot;0&quot;</text>
<text x="146.9" y="18.7">0</text>
<text x="132.4" y="26.1">&quot;1&quot;</text>
<text x="146.9" y="29.6">1</text>
<text x="197.1" y="178.7">&quot;0&quot;</text>
<text x="212.2" y="181.8">0</text>
<text x="212.2" y="192.7">1</text>
<text x="197.1" y="247.6">&quot;0&quot;</text>
<text x="212.2" y="250.7">0</text>
<text x="212.2" y="261.6">1</text>
</g>
<g font-size="6.1">
<text x="127.1" y="229.6">макс</text>
<text x="123.6" y="294.9">мин</text>
</g>
</svg>
